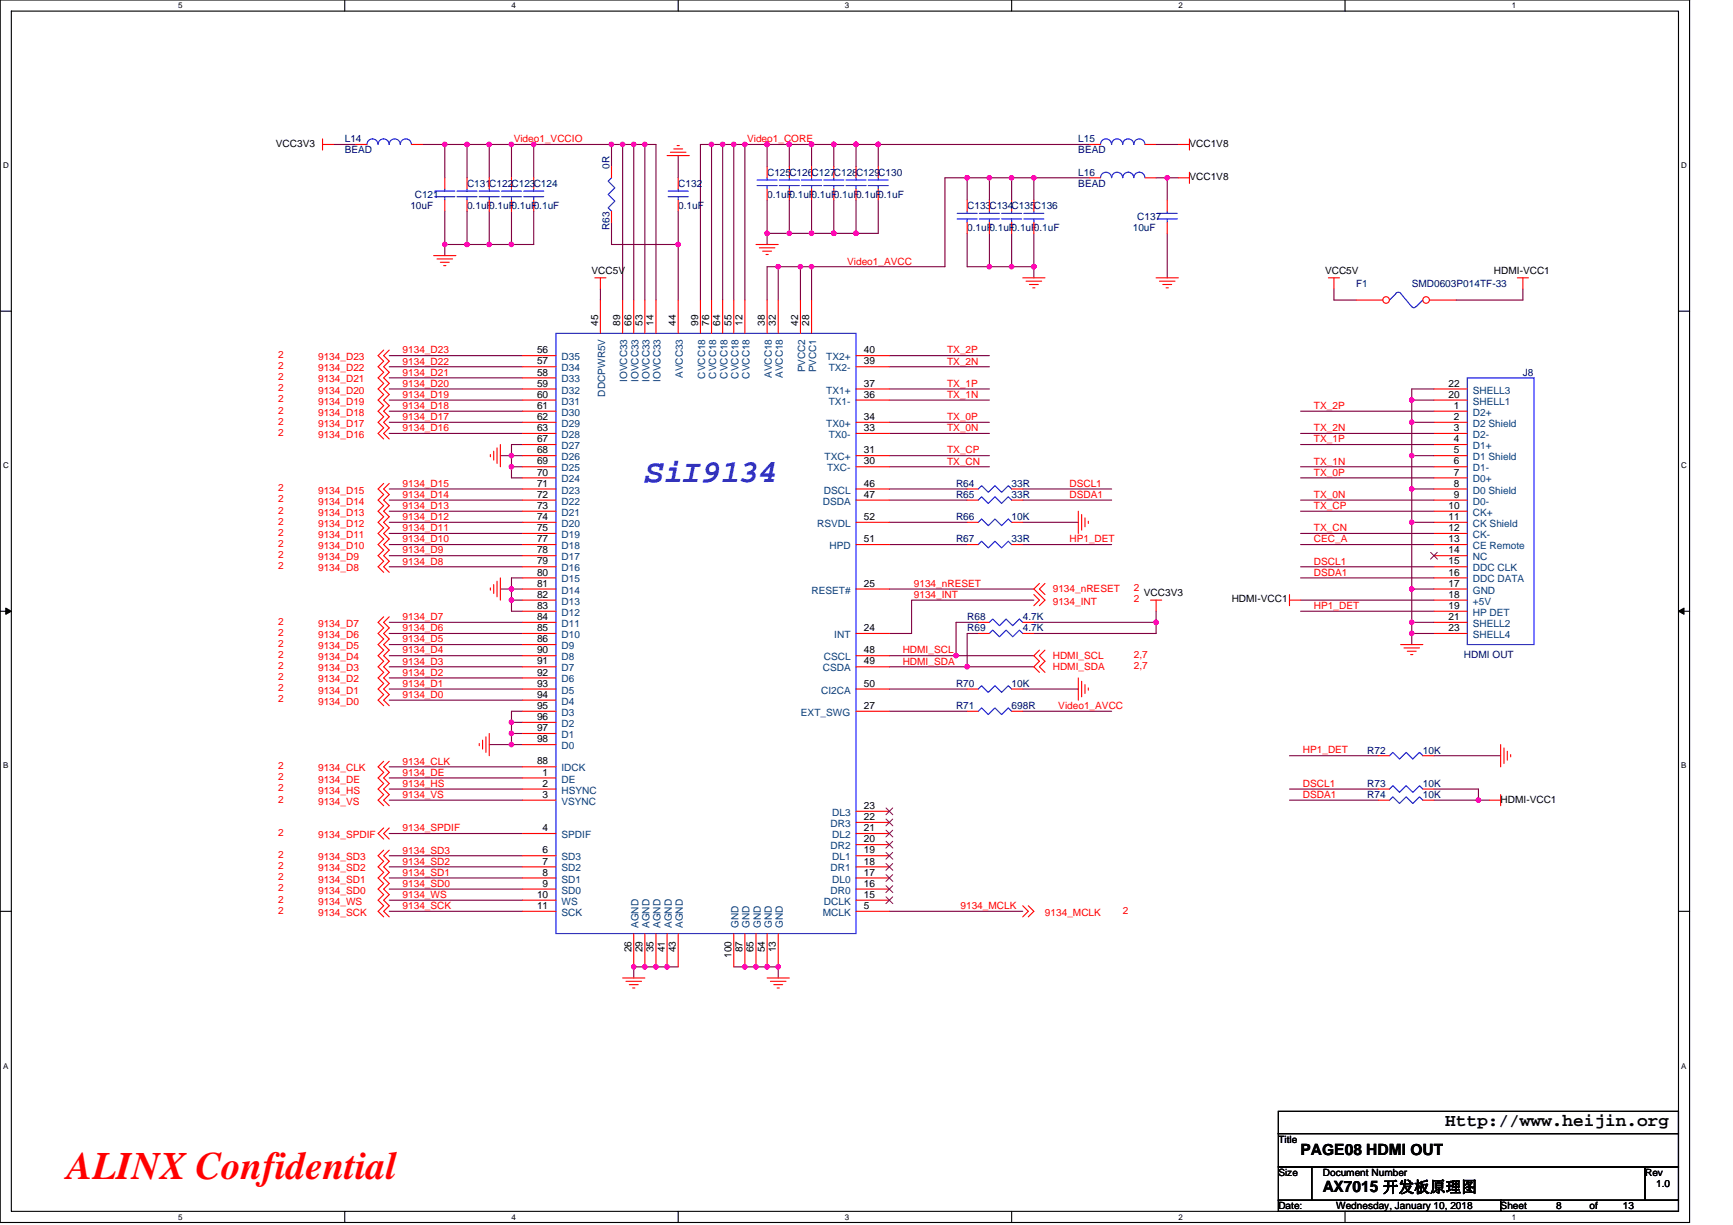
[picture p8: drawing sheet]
<svg xmlns="http://www.w3.org/2000/svg" width="297mm" height="210mm" viewBox="0 0 297 210" stroke-linecap="round" stroke-linejoin="round" font-family="sans-serif">
<path d="M0 0h289.6v209.5h-289.6zM1.9 1.9h285.8v205.7h-285.8z" fill="none" stroke="#000" stroke-width=".19"/>
<g fill="#fff">
<path d="M30.5 .2h.8v1.5h-.8z"/>
<path d="M30.5 207.8h.8v1.6h-.8z"/>
</g>
<path d="M59.1 0v1.9M59.1 207.6v1.9" fill="none" stroke="#000" stroke-width=".19"/>
<g fill="#fff">
<path d="M87.7 .2h.7v1.5h-.7z"/>
<path d="M87.7 207.8h.7v1.6h-.7z"/>
</g>
<path d="M116.2 0v1.9M116.2 207.6v1.9" fill="none" stroke="#000" stroke-width=".19"/>
<g fill="#fff">
<path d="M144.8 .2h.8v1.5h-.8z"/>
<path d="M144.8 207.8h.8v1.6h-.8z"/>
</g>
<path d="M173.4 0v1.9M173.4 207.6v1.9" fill="none" stroke="#000" stroke-width=".19"/>
<g fill="#fff">
<path d="M202 .2h.7v1.5h-.7z"/>
<path d="M202 207.8h.7v1.6h-.7z"/>
</g>
<path d="M230.5 0v1.9M230.5 207.6v1.9" fill="none" stroke="#000" stroke-width=".19"/>
<g fill="#fff">
<path d="M259.1 .2h.8v1.5h-.8z"/>
<path d="M259.1 207.8h.8v1.6h-.8z"/>
<path d="M.5 27.6h1v1.5h-1z"/>
<path d="M288.2 27.6h1v1.5h-1z"/>
<path d="M.5 79.1h1v1.5h-1z"/>
<path d="M288.2 79.1h1v1.5h-1z"/>
</g>
<path d="M0 53.3h1.9M287.7 53.3h1.9" fill="none" stroke="#000" stroke-width=".19"/>
<g fill="#fff">
<path d="M.5 130.5h.9v1.5h-.9z"/>
<path d="M288.2 130.5h.9v1.5h-.9z"/>
</g>
<path d="M0 104.8h1.9M287.7 104.8h1.9" fill="none" stroke="#000" stroke-width=".19"/>
<path d="M1 104.2l.9 .6-.9 .5zM287.7 104.8l.9-.6v1.1z" fill="#000" stroke="#000" stroke-width=".17"/>
<g fill="#fff">
<path d="M.5 181.9h.9v1.6h-.9z"/>
<path d="M288.2 181.9h.9v1.6h-.9z"/>
</g>
<path d="M0 156.2h1.9M287.7 156.2h1.9M219.1 190.5h68.6v3.8h-68.6zM219.1 194.3h68.6v5.7h-68.6zM219.1 200h5.7v5.7h-5.7zM219.1 205.7h38.1v1.9h-38.1zM224.8 200h57.2v5.7h-57.2zM257.2 205.7h30.5v1.9h-30.5zM282 200h5.7v5.7h-5.7z" fill="none" stroke="#000" stroke-width=".19"/>
<g fill="none" stroke="#800040" stroke-width=".19">
<path d="M57.2 24.8h3.8M72.4 24.8h3.8M76.2 36.2v5.7M76.2 24.8h3.8M76.2 24.8v5.7M80 24.8v5.7M80 36.2v5.7M80 24.8h3.9M83.9 24.8v5.7M83.9 36.2v5.7M83.9 24.8h3.8M87.7 24.8h3.8"/>
<path d="M87.7 24.8v5.7M87.7 36.2v5.7M91.5 24.8h13.3M91.5 36.2v5.7h-3.8M91.5 24.8v5.7M104.8 24.8h1.9M104.8 24.8v3.8M104.8 38.1v3.8h11.4M106.7 24.8h1.9M106.7 24.8v26.6M108.6 24.8h1.9M108.6 24.8v26.6"/>
<path d="M110.5 24.8v26.6M110.5 24.8h1.9v26.6M116.2 26.7v3.8M116.2 36.2v5.7M122 24.8h-1.9v26.6M122 24.8v26.6M122 24.8h1.9M123.9 24.8h1.9M123.9 24.8v26.6M125.8 24.8v26.6M125.8 24.8h1.9M127.7 24.8h3.8"/>
<path d="M127.7 24.8v26.6M131.5 24.8h3.8M131.5 24.8v3.8M131.5 34.3v5.7M135.3 24.8v3.8M135.3 34.3v5.7M135.3 24.8h3.8M139.1 24.8h3.8M139.1 24.8v3.8M139.1 34.3v5.7M142.9 24.8v3.8M142.9 34.3v5.7"/>
<path d="M142.9 24.8h3.8M146.7 24.8h3.8M146.7 24.8v3.8M146.7 34.3v5.7M150.5 24.8v3.8M150.5 34.3v5.7h-3.8M150.5 24.8h36.2M165.8 30.5v3.8M165.8 30.5h3.8M165.8 30.5h-3.8v15.2h-22.9M169.6 30.5h3.8v3.8M169.6 30.5v3.8"/>
<path d="M173.4 30.5h3.8M177.2 30.5h9.5M177.2 30.5v3.8M198.2 30.5h1.9M198.2 24.8h3.8M200.1 30.5v3.8M200.1 30.5h1.9M76.2 41.9h3.8M76.2 41.9v1.9M80 41.9h3.9M83.9 41.9h3.8M102.9 49.5v1.9"/>
<path d="M116.2 41.9v9.5M131.5 40h3.8M131.5 40v1.9M133.4 45.7h3.8M133.4 45.7h-1.9v5.7M133.4 45.7v5.7M135.3 40h3.8M137.2 45.7h1.9M137.2 45.7v5.7M139.1 40h3.8M139.1 45.7v5.7M142.9 40h3.8"/>
<path d="M165.8 40v5.7h3.8M169.6 40v5.7M173.4 45.7h3.8M173.4 40v5.7h-3.8M177.2 40v5.7M177.2 45.7v1.9M200.1 40v7.6M228.6 49.5v1.9h3.8M261 49.5v1.9h-11.4M66.7 64.8h22.9M66.7 66.7h22.9M66.7 72.4h22.9"/>
<path d="M66.7 74.3h22.9M66.7 70.5h22.9M66.7 68.6h22.9M66.7 61h22.9M66.7 62.9h22.9M85.8 78.1h1.9M87.7 78.1v1.9M87.7 78.1h1.9M89.6 76.2h-1.9v1.9M152.4 61h17.2M152.4 62.9h17.2M152.4 66.7h17.2"/>
<path d="M152.4 68.6h17.2M152.4 72.4h17.2M152.4 74.3h17.2M152.4 78.1h17.2M222.9 70.5h22.9M222.9 74.3h22.9M222.9 76.2h22.9M242 68.6h3.8M242 72.4h3.8M242 78.1h3.8M242 68.6v3.8M242 72.4v5.7"/>
<path d="M242 78.1v5.7M245.8 66.7h-3.8v1.9M66.7 87.6h22.9M66.7 89.5h22.9M66.7 95.2h22.9M66.7 97.2h22.9M66.7 93.3h22.9M66.7 91.4h22.9M66.7 83.8h22.9M66.7 85.7h22.9M87.7 80h1.9M87.7 80v1.9h1.9"/>
<path d="M89.6 99.1h-1.9v1.9M152.4 80h17.2M152.4 85.7h13.4M152.4 83.8h13.4M152.4 93.3h13.4M152.4 89.5h13.4M175.3 83.8h15.2M175.3 85.7h15.2M175.3 89.5h9.5M175.3 93.3h15.2M222.9 80h22.9M222.9 81.9h22.9"/>
<path d="M222.9 85.7h22.9M222.9 87.6h22.9M222.9 91.4h22.9M222.9 93.3h22.9M222.9 97.2h22.9M222.9 99.1h22.9M242 83.8h3.8M242 89.5h3.8M242 83.8v5.7M242 89.5v11.5M66.7 112.4h22.9M66.7 118.1h22.9"/>
<path d="M66.7 116.2h22.9M66.7 106.7h22.9M66.7 108.6h22.9M66.7 110.5h22.9M66.7 114.3h22.9M85.8 101h1.9M87.7 102.9v1.9h1.9M87.7 102.9h1.9M87.7 101h1.9M87.7 101v1.9M152.4 101h24.8M152.4 112.4h11.5"/>
<path d="M152.4 118.1h13.4M152.4 114.3h13.4M163.9 112.4h13.3M165.8 114.3h11.4M167.7 106.7h-3.8v5.7M167.7 108.6h-1.9v5.7M175.3 118.1h9.5M177.2 102.9h-21v5.7h-3.8M177.2 106.7h21M198.2 104.8v1.9M198.2 106.7v1.9h-21M222.9 102.9h22.9"/>
<path d="M222.9 104.8h22.9M242 108.6h3.8M242 101h3.8M242 106.7h3.8M242 108.6v1.9M242 101v5.7M242 106.7v1.9M66.7 120h22.9M66.7 131.4h22.9M66.7 135.3h22.9M66.7 137.2h22.9M66.7 133.3h22.9"/>
<path d="M83.9 127.6h3.8M87.7 125.7h1.9M87.7 123.8h1.9M87.7 123.8v1.9M87.7 125.7v1.9M87.7 127.6h1.9M89.6 121.9h-1.9v1.9M152.4 121.9h13.4M175.3 121.9h15.2M221 129.5h15.3M221 135.3h15.3M221 137.2h15.3"/>
<path d="M245.8 129.5h11.4M245.8 135.3h7.6v1.9M245.8 137.2h7.6M253.4 137.2h1.9M66.7 146.7h22.9M66.7 148.6h22.9M66.7 150.5h22.9M66.7 152.4h22.9M66.7 154.3h22.9M66.7 156.2h22.9M66.7 142.9h22.9M152.4 156.2h22.9"/>
<path d="M116.2 165.7h-7.6v1.9M125.8 165.7h7.6v1.9"/>
</g>
<g fill="#f0f" stroke="#f0f" stroke-width=".19">
<circle cx="177.2" cy="45.7" r=".38"/>
<circle cx="173.4" cy="45.7" r=".38"/>
<circle cx="87.7" cy="102.9" r=".38"/>
<circle cx="87.7" cy="41.9" r=".38"/>
<circle cx="91.5" cy="24.8" r=".38"/>
<circle cx="87.7" cy="24.8" r=".38"/>
<circle cx="133.4" cy="45.7" r=".38"/>
<circle cx="87.7" cy="80" r=".38"/>
<circle cx="108.6" cy="165.7" r=".38"/>
<circle cx="87.7" cy="123.8" r=".38"/>
<circle cx="139.1" cy="45.7" r=".38"/>
<circle cx="114.3" cy="165.7" r=".38"/>
<circle cx="87.7" cy="127.6" r=".38"/>
<circle cx="87.7" cy="125.7" r=".38"/>
<circle cx="87.7" cy="78.1" r=".38"/>
<circle cx="163.9" cy="112.4" r=".38"/>
<circle cx="165.8" cy="114.3" r=".38"/>
<circle cx="135.3" cy="24.8" r=".38"/>
<circle cx="131.5" cy="24.8" r=".38"/>
<circle cx="108.6" cy="24.8" r=".38"/>
<circle cx="110.5" cy="165.7" r=".38"/>
<circle cx="137.2" cy="45.7" r=".38"/>
<circle cx="135.3" cy="40" r=".38"/>
<circle cx="131.5" cy="40" r=".38"/>
<circle cx="127.7" cy="24.8" r=".38"/>
<circle cx="76.2" cy="24.8" r=".38"/>
<circle cx="80" cy="24.8" r=".38"/>
<circle cx="76.2" cy="41.9" r=".38"/>
<circle cx="112.4" cy="165.7" r=".38"/>
<circle cx="242" cy="108.6" r=".38"/>
<circle cx="242" cy="68.6" r=".38"/>
<circle cx="242" cy="72.4" r=".38"/>
<circle cx="242" cy="78.1" r=".38"/>
<circle cx="242" cy="83.8" r=".38"/>
<circle cx="242" cy="101" r=".38"/>
<circle cx="242" cy="106.7" r=".38"/>
<circle cx="242" cy="89.5" r=".38"/>
<circle cx="253.4" cy="137.1" r=".38"/>
<circle cx="80" cy="41.9" r=".38"/>
<circle cx="83.8" cy="24.8" r=".38"/>
<circle cx="83.8" cy="41.9" r=".38"/>
<circle cx="110.5" cy="24.8" r=".38"/>
<circle cx="106.7" cy="24.8" r=".38"/>
<circle cx="123.8" cy="24.8" r=".38"/>
<circle cx="125.8" cy="24.8" r=".38"/>
<circle cx="150.5" cy="24.8" r=".38"/>
<circle cx="146.7" cy="24.8" r=".38"/>
<circle cx="142.9" cy="24.8" r=".38"/>
<circle cx="139.1" cy="24.8" r=".38"/>
<circle cx="146.7" cy="40" r=".38"/>
<circle cx="142.9" cy="40" r=".38"/>
<circle cx="139.1" cy="40" r=".38"/>
<circle cx="169.6" cy="30.5" r=".38"/>
<circle cx="173.4" cy="30.5" r=".38"/>
<circle cx="133.4" cy="165.7" r=".38"/>
<circle cx="169.6" cy="45.7" r=".38"/>
<circle cx="131.5" cy="165.7" r=".38"/>
<circle cx="104.8" cy="24.8" r=".38"/>
<circle cx="177.2" cy="30.5" r=".38"/>
<circle cx="129.6" cy="165.7" r=".38"/>
<circle cx="127.7" cy="165.7" r=".38"/>
<circle cx="87.7" cy="101" r=".38"/>
<circle cx="116.2" cy="41.9" r=".38"/>
<circle cx="121.9" cy="24.8" r=".38"/>
<circle cx="200" cy="30.5" r=".38"/>
<circle cx="165.8" cy="30.5" r=".38"/>
<circle cx="198.1" cy="106.7" r=".38"/>
</g>
<g fill="none" stroke="#f00" stroke-width=".19">
<path d="M55.3 24.8h1.9M55.3 23.8v1.9M80 30.5v1.9M80 34.3v1.9M87.7 30.5v1.9M87.7 34.3v1.9M91.5 30.5v1.9M91.5 34.3v1.9M104.8 36.2v1.9M104.8 28.6v1.9M114.3 26.7h3.8M114.9 26.1h2.7"/>
<path d="M115.5 25.5h1.5M116.1 25h.3M116.2 30.5v1.9M116.2 34.3v1.9M135.3 28.6v1.9M135.3 32.4v1.9M139.1 28.6v1.9M139.1 32.4v1.9M142.9 28.6v1.9M142.9 32.4v1.9M146.7 28.6v1.9M146.7 32.4v1.9"/>
<path d="M150.5 28.6v1.9M150.5 32.4v1.9M165.8 34.3v1.9M165.8 38.1v1.9M173.4 34.3v1.9M173.4 38.1v1.9M186.7 30.5h1.9M186.7 24.8h1.9M196.3 30.5h1.9M196.3 24.8h1.9M202 24.8h1.9M202 30.5h1.9"/>
<path d="M203.9 23.8v1.9M203.9 29.5v1.9M74.3 43.8h3.8M74.9 44.4h2.7M75.5 45h1.5M76 45.5h.4M102 47.6h1.9M102.9 47.6v1.9M129.6 41.9h3.8M130.2 42.5h2.6M130.7 43.1h1.5M131.3 43.6h.4"/>
<path d="M175.3 47.6h3.8M175.9 48.2h2.6M176.4 48.8h1.6M177 49.3h.4M198.2 47.6h3.8M198.7 48.2h2.7M199.3 48.8h1.5M199.9 49.3h.4M227.7 47.6h1.9M228.6 47.6v1.9M260.1 47.6h1.9M261 47.6v1.9"/>
<path d="M65.8 60l-1 1 1 .9-1 1 1 .9-1 1 1 .9-1 1 1 .9-1 1 1 .9-1 1 1 .9-1 1 1 .9-1 1 1 .9M66.7 60l-.9 1 .9 .9-.9 1 .9 .9-.9 1 .9 .9-.9 1 .9 .9-.9 1 .9 .9-.9 1 .9 .9-.9 1 .9 .9-.9 1 .9 .9M84 77.9v.4M84.6 77.3v1.6M85.2 76.8v2.6M85.8 76.2v3.8M245.8 68.6h5.7M245.8 70.5h5.7M245.8 72.4h5.7M245.8 74.3h5.7M245.8 76.2h5.7M245.8 78.1h5.7"/>
<path d="M245.8 66.7h5.7M65.8 82.9l-1 .9 1 1-1 .9 1 1-1 .9 1 1-1 .9 1 1-1 .9 1 1-1 .9 1 1-1 .9 1 1-1 1 1 .9M66.7 82.9l-.9 .9 .9 1-.9 .9 .9 1-.9 .9 .9 1-.9 .9 .9 1-.9 .9 .9 1-.9 .9 .9 1-.9 .9 .9 1-.9 1 .9 .9M85.2 99.6v2.7M85.8 99.1v3.8M165.8 85.7h1.9M165.8 93.3h1.9M173.4 85.7h1.9M173.4 93.3h1.9M184.8 87.6v3.8M185.4 88.2v2.7M186 88.8v1.5"/>
<path d="M186.5 89.3v.4M245.8 80h5.7M245.8 81.9h5.7M245.8 83.8h5.7M245.8 85.7h5.7M245.8 87.6h5.7M245.8 89.5h5.7M245.8 91.4h5.7M245.8 93.3h5.7M245.8 95.2h5.7M245.8 97.2h5.7M245.8 99.1h5.7"/>
<path d="M65.8 105.7l-1 1 1 .9-1 1 1 .9-1 1 1 .9-1 1 1 .9-1 1 1 1-1 .9 1 1-1 .9 1 1-1 .9 1 1M66.7 105.7l-.9 1 .9 .9-.9 1 .9 .9-.9 1 .9 .9-.9 1 .9 .9-.9 1 .9 1-.9 .9 .9 1-.9 .9 .9 1-.9 .9 .9 1M84 100.8v.4M84.6 100.2v1.5M167.7 106.7h1.9M175.3 106.7h1.9M177.2 101.9l1 1-1 .9M178.2 111.4l-1 1 1 .9-1 1 1 1M178.2 100l-1 1 1.9 1.9-.9 .9M179.1 111.4l-.9 1 .9 .9-.9 1 .9 1M179.1 100l-.9 1 .9 .9M184.8 116.2v3.8"/>
<path d="M185.4 116.8v2.6M186 117.3v1.6M186.5 117.9v.4M197.2 102.9h1.9M198.2 102.9v1.9M221 102.9h1.9M221 101.9v1.9M240.1 110.5h3.8M240.6 111.1h2.7M241.2 111.6h1.5M241.8 112.2h.4M245.8 106.7h5.7"/>
<path d="M245.8 101h5.7M245.8 102.9h5.7M245.8 104.8h5.7M245.8 108.6h5.7M65.8 130.5l-1 .9 1 1-1 .9 1 1-1 1 1 .9-1 1 1 .9M66.7 130.5l-.9 .9 .9 1-.9 .9 .9 1-.9 1 .9 .9-.9 1 .9 .9M82.1 127.4v.4M82.7 126.9v1.5M83.3 126.3v2.7M83.9 125.7v3.8M236.3 135.3h1.9M236.3 137.2h1.9"/>
<path d="M243.9 135.3h1.9M243.9 137.2h1.9M255.3 137.2h1.9M257.2 127.6v3.8M257.2 136.2v1.9M257.8 128.2v2.7M258.4 128.8v1.5M258.9 129.3v.4M65.8 141.9l-1 1 1 .9M65.8 145.7l-1 1 1 .9-1 1 1 .9-1 1 1 .9-1 1 1 1-1 .9 1 1-1 .9 1 1M66.7 141.9l-.9 1 .9 .9M66.7 145.7l-.9 1 .9 .9-.9 1 .9 .9-.9 1 .9 .9-.9 1 .9 1-.9 .9 .9 1-.9 .9 .9 1"/>
<path d="M175.3 155.3l1 .9-1 1M176.3 155.3l.9 .9-.9 1M106.7 167.6h3.8M107.3 168.2h2.7M107.9 168.8h1.5M108.4 169.4h.4M131.5 167.6h3.8M132.1 168.2h2.6M132.6 168.8h1.6M133.2 169.4h.4"/>
</g>
<g fill="none" stroke="#00f" stroke-width=".19">
<path d="M78.3 33.7h3.5M78.3 32.8h3.5M80 32.4v.4M80 33.7v.6M86 33.7h3.4M86 32.8h3.4M87.7 32.4v.4M87.7 33.7v.6M89.8 33.7h3.4M89.8 32.8h3.4M91.5 32.4v.4M91.5 33.7v.6"/>
<path d="M104.8 30.5l-.6 .6 1.2 1.1-1.2 1.1 1.2 1.2-1.2 1.1 .6 .6M114.5 33.7h3.5M114.5 32.8h3.5M116.2 32.4v.4M116.2 33.7v.6M133.6 31.8h3.4M133.6 30.9h3.4M135.3 30.5v.4M135.3 31.8v.6M137.4 31.8h3.4M137.4 30.9h3.4M139.1 30.5v.4"/>
<path d="M139.1 31.8v.6M141.2 31.8h3.4M141.2 30.9h3.4M142.9 30.5v.4M142.9 31.8v.6M145 31.8h3.4M145 30.9h3.4M146.7 30.5v.4M146.7 31.8v.6M148.8 31.8h3.4M148.8 30.9h3.4M150.5 30.5v.4"/>
<path d="M150.5 31.8v.6M164.1 37.5h3.4M164.1 36.6h3.4M165.8 36.2v.4M165.8 37.5v.6M171.7 37.5h3.4M171.7 36.6h3.4M173.4 36.2v.4M173.4 37.5v.6M190.5 30.5a.94 .94 0 0 0-.9-1 .94 .94 0 0 0-1 1M190.5 24.7a.94 .94 0 0 0-.9-.9 .94 .94 0 0 0-1 .9M194.3 30.5a.95 .95 0 0 0-.9-1 .95 .95 0 0 0-1 1 .94 .94 0 0 0-.9-1 .94 .94 0 0 0-1 1"/>
<path d="M194.3 24.7a.95 .95 0 0 0-.9-.9 .95 .95 0 0 0-1 .9 .94 .94 0 0 0-.9-.9 .94 .94 0 0 0-1 .9M196.2 30.5a.94 .94 0 0 0-.9-1 .94 .94 0 0 0-1 1M196.2 24.7a.94 .94 0 0 0-.9-.9 .94 .94 0 0 0-1 .9M239.3 50.3l-1.1 1.1M240.1 50.2l-.4-.1-.4 .1M240.1 50.3l1.9 2.3M242 52.5a.38 .38 0 0 0 .3 .2 .38 .38 0 0 0 .4-.2M243.9 51.4l-1.2 1.2M251.5 64.8h11.4v45.7h-11.4zM167.7 85.7l.6-.5 1.1 1.1 1.1-1.1 1.2 1.1 1.1-1.1 .6 .5M167.7 93.3l.6-.5 1.1 1.1 1.1-1.1 1.2 1.1 1.1-1.1 .6 .5M169.6 106.7l.6-.6 1.1 1.2 1.1-1.2 1.2 1.2 1.1-1.2 .6 .6"/>
<path d="M238.2 135.3l.5-.6 1.2 1.1 1.1-1.1 1.2 1.1 1.1-1.1 .6 .6M238.2 137.2l.5-.6 1.2 1.1 1.1-1.1 1.2 1.1 1.1-1.1 .6 .6"/>
</g>
<path d="M245.2 94.7l1.2 1.1M246.4 94.7l-1.2 1.1" fill="none" stroke="#804000" stroke-width=".17"/>
<circle cx="237.6" cy="51.4" r=".57" fill="#fff" stroke="#f00" stroke-width=".19"/>
<path d="M232.4 51.4h4.6" fill="none" stroke="#f00" stroke-width=".19"/>
<circle cx="244.4" cy="51.4" r=".57" fill="#fff" stroke="#f00" stroke-width=".19"/>
<g fill="none" stroke="#f00" stroke-width=".19">
<path d="M61 24.8h1.9M70.5 24.8h1.9M76.2 30.5v1.9M76.2 34.3v1.9M83.9 30.5v1.9M83.9 34.3v1.9M131.5 28.6v1.9M131.5 32.4v1.9M169.6 34.3v1.9M169.6 38.1v1.9M177.2 34.3v1.9M177.2 38.1v1.9"/>
<path d="M200.1 34.3v1.9M200.1 38.1v1.9M102.9 51.4v5.7M106.7 51.4v5.7M108.6 51.4v5.7M110.5 51.4v5.7M112.4 51.4v5.7M116.2 51.4v5.7M120.1 51.4v5.7M122 51.4v5.7M123.9 51.4v5.7M125.8 51.4v5.7"/>
<path d="M127.7 51.4v5.7M131.5 51.4v5.7M133.4 51.4v5.7M137.2 51.4v5.7M139.1 51.4v5.7M245 51.4h4.6M89.6 61h5.7M89.6 62.9h5.7M89.6 64.8h5.7M89.6 66.7h5.7M89.6 68.6h5.7M89.6 70.5h5.7"/>
<path d="M89.6 72.4h5.7M89.6 74.3h5.7M89.6 76.2h5.7M89.6 78.1h5.7M146.7 61h5.7M146.7 62.9h5.7M146.7 66.7h5.7M146.7 68.6h5.7M146.7 72.4h5.7M146.7 74.3h5.7M146.7 78.1h5.7M89.6 80h5.7"/>
<path d="M89.6 81.9h5.7M89.6 83.8h5.7M89.6 85.7h5.7M89.6 87.6h5.7M89.6 89.5h5.7M89.6 91.4h5.7M89.6 93.3h5.7M89.6 95.2h5.7M89.6 97.2h5.7M89.6 99.1h5.7M146.7 85.7h5.7M146.7 83.8h5.7"/>
<path d="M146.7 80h5.7M146.7 93.3h5.7M146.7 89.5h5.7M165.8 83.8h1.9M165.8 89.5h1.9M173.4 83.8h1.9M173.4 89.5h1.9M89.6 101h5.7M89.6 102.9h5.7M89.6 104.8h5.7M89.6 106.7h5.7M89.6 108.6h5.7"/>
<path d="M89.6 110.5h5.7M89.6 112.4h5.7M89.6 114.3h5.7M89.6 116.2h5.7M89.6 118.1h5.7M146.7 101h5.7M146.7 108.6h5.7M146.7 118.1h5.7M146.7 114.3h5.7M146.7 112.4h5.7M165.8 118.1h1.9M167.7 108.6h1.9"/>
<path d="M173.4 118.1h1.9M175.3 108.6h1.9M89.6 137.2h5.7M89.6 135.3h5.7M89.6 133.3h5.7M89.6 131.4h5.7M89.6 120h5.7M89.6 121.9h5.7M89.6 123.8h5.7M89.6 125.7h5.7M89.6 127.6h5.7M146.7 139.1h5.7"/>
<path d="M146.7 121.9h5.7M165.8 121.9h1.9M173.4 121.9h1.9M236.3 129.5h1.9M243.9 129.5h1.9M89.6 156.2h5.7M89.6 154.3h5.7M89.6 152.4h5.7M89.6 150.5h5.7M89.6 148.6h5.7M89.6 146.7h5.7M89.6 142.9h5.7"/>
<path d="M146.7 141h5.7M146.7 142.9h5.7M146.7 144.8h5.7M146.7 146.7h5.7M146.7 148.6h5.7M146.7 150.5h5.7M146.7 152.4h5.7M146.7 154.3h5.7M146.7 156.2h5.7M108.6 160v5.7M110.5 160v5.7M112.4 160v5.7"/>
<path d="M114.3 160v5.7M116.2 160v5.7M125.8 160v5.7M127.7 160v5.7M129.6 160v5.7M131.5 160v5.7M133.4 160v5.7"/>
</g>
<g fill="none" stroke="#00f" stroke-width=".19">
<path d="M66.7 24.7a.95 .95 0 0 0-1-.9 .95 .95 0 0 0-.9 .9 .94 .94 0 0 0-1-.9 .94 .94 0 0 0-.9 .9M70.5 24.7a.95 .95 0 0 0-.9-.9 .95 .95 0 0 0-1 .9 .94 .94 0 0 0-.9-.9 .94 .94 0 0 0-1 .9M74.5 33.7h3.5M74.5 32.8h3.5M76.2 32.4v.4M76.2 33.7v.6M82.1 33.7h3.5M82.1 32.8h3.5M83.9 32.4v.4M83.9 33.7v.6M129.8 31.8h3.4M129.8 30.9h3.4"/>
<path d="M131.5 30.5v.4M131.5 31.8v.6M167.9 37.5h3.4M167.9 36.6h3.4M169.6 36.2v.4M169.6 37.5v.6M175.5 37.5h3.4M175.5 36.6h3.4M177.2 36.2v.4M177.2 37.5v.6M198.3 37.5h3.5M198.3 36.6h3.5"/>
<path d="M200.1 36.2v.4M200.1 37.5v.6M95.3 57.1h51.4v102.9h-51.4zM167.7 83.8l.6-.6 1.1 1.2 1.1-1.2 1.2 1.2 1.1-1.2 .6 .6M167.7 89.5l.6-.5 1.1 1.1 1.1-1.1 1.2 1.1 1.1-1.1 .6 .5M167.7 118.1l.6-.6 1.1 1.2 1.1-1.2 1.2 1.2 1.1-1.2 .6 .6M169.6 108.6l.6-.6 1.1 1.2 1.1-1.2 1.2 1.2 1.1-1.2 .6 .6M167.7 121.9l.6-.6 1.1 1.2 1.1-1.2 1.2 1.2 1.1-1.2 .6 .6M238.2 129.5l.5-.5 1.2 1.1 1.1-1.1 1.2 1.1 1.1-1.1 .6 .5"/>
</g>
<g fill="none" stroke="#804000" stroke-width=".17">
<path d="M151.9 138.5l1.1 1.2M153 138.5l-1.2 1.2M151.9 140.4l1.1 1.2M151.9 142.3l1.1 1.2M151.9 144.2l1.1 1.2M151.9 146.1l1.1 1.2M151.9 148l1.1 1.2M151.9 149.9l1.1 1.2M151.9 151.8l1.1 1.2M151.9 153.7l1.1 1.2M153 140.4l-1.2 1.2M153 142.3l-1.2 1.2"/>
<path d="M153 144.2l-1.2 1.2M153 146.1l-1.2 1.2M153 148l-1.2 1.2M153 149.9l-1.2 1.2M153 151.8l-1.2 1.2M153 153.7l-1.2 1.2"/>
</g>
<g fill="#f0f" stroke="#f0f" stroke-width=".19">
<circle cx="177.2" cy="45.7" r=".38"/>
<circle cx="173.4" cy="45.7" r=".38"/>
<circle cx="87.7" cy="102.9" r=".38"/>
<circle cx="87.7" cy="41.9" r=".38"/>
<circle cx="91.5" cy="24.8" r=".38"/>
<circle cx="87.7" cy="24.8" r=".38"/>
<circle cx="133.4" cy="45.7" r=".38"/>
<circle cx="87.7" cy="80" r=".38"/>
<circle cx="108.6" cy="165.7" r=".38"/>
<circle cx="87.7" cy="123.8" r=".38"/>
<circle cx="139.1" cy="45.7" r=".38"/>
<circle cx="114.3" cy="165.7" r=".38"/>
<circle cx="87.7" cy="127.6" r=".38"/>
<circle cx="87.7" cy="125.7" r=".38"/>
<circle cx="87.7" cy="78.1" r=".38"/>
<circle cx="163.9" cy="112.4" r=".38"/>
<circle cx="165.8" cy="114.3" r=".38"/>
<circle cx="135.3" cy="24.8" r=".38"/>
<circle cx="131.5" cy="24.8" r=".38"/>
<circle cx="108.6" cy="24.8" r=".38"/>
<circle cx="110.5" cy="165.7" r=".38"/>
<circle cx="137.2" cy="45.7" r=".38"/>
<circle cx="135.3" cy="40" r=".38"/>
<circle cx="131.5" cy="40" r=".38"/>
<circle cx="127.7" cy="24.8" r=".38"/>
<circle cx="76.2" cy="24.8" r=".38"/>
<circle cx="80" cy="24.8" r=".38"/>
<circle cx="76.2" cy="41.9" r=".38"/>
<circle cx="112.4" cy="165.7" r=".38"/>
<circle cx="242" cy="108.6" r=".38"/>
<circle cx="242" cy="68.6" r=".38"/>
<circle cx="242" cy="72.4" r=".38"/>
<circle cx="242" cy="78.1" r=".38"/>
<circle cx="242" cy="83.8" r=".38"/>
<circle cx="242" cy="101" r=".38"/>
<circle cx="242" cy="106.7" r=".38"/>
<circle cx="242" cy="89.5" r=".38"/>
<circle cx="253.4" cy="137.1" r=".38"/>
<circle cx="80" cy="41.9" r=".38"/>
<circle cx="83.8" cy="24.8" r=".38"/>
<circle cx="83.8" cy="41.9" r=".38"/>
<circle cx="110.5" cy="24.8" r=".38"/>
<circle cx="106.7" cy="24.8" r=".38"/>
<circle cx="123.8" cy="24.8" r=".38"/>
<circle cx="125.8" cy="24.8" r=".38"/>
<circle cx="150.5" cy="24.8" r=".38"/>
<circle cx="146.7" cy="24.8" r=".38"/>
<circle cx="142.9" cy="24.8" r=".38"/>
<circle cx="139.1" cy="24.8" r=".38"/>
<circle cx="146.7" cy="40" r=".38"/>
<circle cx="142.9" cy="40" r=".38"/>
<circle cx="139.1" cy="40" r=".38"/>
<circle cx="169.6" cy="30.5" r=".38"/>
<circle cx="173.4" cy="30.5" r=".38"/>
<circle cx="133.4" cy="165.7" r=".38"/>
<circle cx="169.6" cy="45.7" r=".38"/>
<circle cx="131.5" cy="165.7" r=".38"/>
<circle cx="104.8" cy="24.8" r=".38"/>
<circle cx="177.2" cy="30.5" r=".38"/>
<circle cx="129.6" cy="165.7" r=".38"/>
<circle cx="127.7" cy="165.7" r=".38"/>
<circle cx="87.7" cy="101" r=".38"/>
<circle cx="116.2" cy="41.9" r=".38"/>
<circle cx="121.9" cy="24.8" r=".38"/>
<circle cx="200" cy="30.5" r=".38"/>
<circle cx="165.8" cy="30.5" r=".38"/>
<circle cx="198.1" cy="106.7" r=".38"/>
</g>
<text font-size="6.7" fill="#f00" x="11.5" y="202.2">ALINX Confidential</text>
<text font-size="5.5" fill="#00f" x="110.5" y="82.7">SiI9134</text>
<text font-size="3" x="247.7" y="193.1">Http://www.heijin.org</text>
<g font-size="2.7">
<text x="222.9" y="197.9">PAGE08 HDMI OUT</text>
<text x="226.7" y="204.4">AX7015 开发板原理图</text>
</g>
<g font-size="1.7">
<text x="47.3" y="25.2">VCC3V3</text>
<text x="203.9" y="25.2">VCC1V8</text>
<text x="203.9" y="30.9">VCC1V8</text>
<text x="101.4" y="46.9">VCC5V</text>
<text x="227.1" y="46.9">VCC5V</text>
<text x="256.1" y="46.9">HDMI-VCC1</text>
<text x="102.5" y="55.8" transform="rotate(-90 102.5 55.8)">45</text>
<text x="106.3" y="55.8" transform="rotate(-90 106.3 55.8)">89</text>
<text x="108.2" y="55.8" transform="rotate(-90 108.2 55.8)">66</text>
<text x="110.1" y="55.8" transform="rotate(-90 110.1 55.8)">53</text>
<text x="112" y="55.8" transform="rotate(-90 112 55.8)">14</text>
<text x="115.8" y="55.8" transform="rotate(-90 115.8 55.8)">44</text>
<text x="119.7" y="55.8" transform="rotate(-90 119.7 55.8)">99</text>
<text x="121.6" y="55.8" transform="rotate(-90 121.6 55.8)">76</text>
<text x="123.5" y="55.8" transform="rotate(-90 123.5 55.8)">64</text>
<text x="125.4" y="55.8" transform="rotate(-90 125.4 55.8)">55</text>
<text x="127.3" y="55.8" transform="rotate(-90 127.3 55.8)">12</text>
<text x="131.1" y="55.8" transform="rotate(-90 131.1 55.8)">38</text>
<text x="133" y="55.8" transform="rotate(-90 133 55.8)">32</text>
<text x="136.8" y="55.8" transform="rotate(-90 136.8 55.8)">42</text>
<text x="138.7" y="55.8" transform="rotate(-90 138.7 55.8)">28</text>
<text x="92.1" y="60.6">56</text>
<text x="92.1" y="62.5">57</text>
<text x="92.1" y="64.4">58</text>
<text x="148.1" y="60.6">40</text>
<text x="148.1" y="62.5">39</text>
<text x="92.1" y="66.3">59</text>
<text x="92.1" y="68.2">60</text>
<text x="92.1" y="70.1">61</text>
<text x="92.1" y="72">62</text>
<text x="148.1" y="66.3">37</text>
<text x="148.1" y="72">34</text>
<text x="148.1" y="68.2">36</text>
<text x="248.3" y="68.2">20</text>
<text x="248.3" y="66.3">22</text>
<text x="249.2" y="70.1">1</text>
<text x="249.2" y="72">2</text>
<text x="92.1" y="73.9">63</text>
<text x="92.1" y="75.8">67</text>
<text x="92.1" y="77.7">68</text>
<text x="148.1" y="77.7">31</text>
<text x="148.1" y="73.9">33</text>
<text x="249.2" y="73.9">3</text>
<text x="249.2" y="75.8">4</text>
<text x="249.2" y="77.7">5</text>
<text x="92.1" y="79.6">69</text>
<text x="92.1" y="81.5">70</text>
<text x="92.1" y="83.4">71</text>
<text x="148.1" y="83.4">46</text>
<text x="148.1" y="79.6">30</text>
<text x="249.2" y="79.6">6</text>
<text x="249.2" y="81.5">7</text>
<text x="249.2" y="83.4">8</text>
<text x="92.1" y="85.3">72</text>
<text x="92.1" y="87.2">73</text>
<text x="92.1" y="89.1">74</text>
<text x="148.1" y="89.1">52</text>
<text x="148.1" y="85.3">47</text>
<text x="248.3" y="87.2">10</text>
<text x="248.3" y="89.1">11</text>
<text x="249.2" y="85.3">9</text>
<text x="92.1" y="91">75</text>
<text x="92.1" y="92.9">77</text>
<text x="92.1" y="94.8">78</text>
<text x="148.1" y="92.9">51</text>
<text x="248.3" y="91">12</text>
<text x="248.3" y="92.9">13</text>
<text x="248.3" y="94.8">14</text>
<text x="92.1" y="96.8">79</text>
<text x="92.1" y="98.7">80</text>
<text x="92.1" y="100.6">81</text>
<text x="148.1" y="100.6">25</text>
<text x="248.3" y="96.8">15</text>
<text x="248.3" y="98.7">16</text>
<text x="248.3" y="100.6">17</text>
<text x="92.1" y="102.5">82</text>
<text x="92.1" y="104.4">83</text>
<text x="92.1" y="106.3">84</text>
<text x="196.1" y="102.1">VCC3V3</text>
<text x="211.1" y="103.3">HDMI-VCC1</text>
<text x="248.3" y="106.3">21</text>
<text x="248.3" y="102.5">18</text>
<text x="248.3" y="104.4">19</text>
<text x="92.1" y="108.2">85</text>
<text x="92.1" y="110.1">86</text>
<text x="92.1" y="112">90</text>
<text x="92.1" y="113.9">91</text>
<text x="148.1" y="108.2">24</text>
<text x="148.1" y="112">48</text>
<text x="148.1" y="113.9">49</text>
<text x="248.3" y="108.2">23</text>
<text x="92.1" y="115.8">92</text>
<text x="92.1" y="117.7">93</text>
<text x="92.1" y="119.6">94</text>
<text x="148.1" y="117.7">50</text>
<text x="92.1" y="121.5">95</text>
<text x="92.1" y="123.4">96</text>
<text x="92.1" y="125.3">97</text>
<text x="148.1" y="121.5">27</text>
<text x="92.1" y="131">88</text>
<text x="92.1" y="127.2">98</text>
<text x="93" y="136.8">3</text>
<text x="93" y="134.9">2</text>
<text x="93" y="132.9">1</text>
<text x="257.2" y="137.6">HDMI-VCC1</text>
<text x="93" y="142.5">4</text>
<text x="148.1" y="140.6">22</text>
<text x="148.1" y="138.7">23</text>
<text x="148.1" y="142.5">21</text>
<text x="93" y="148.2">7</text>
<text x="93" y="146.3">6</text>
<text x="148.1" y="144.4">20</text>
<text x="148.1" y="148.2">18</text>
<text x="148.1" y="146.3">19</text>
<text x="92.1" y="155.8">11</text>
<text x="92.1" y="153.9">10</text>
<text x="93" y="152">9</text>
<text x="93" y="150.1">8</text>
<text x="148.1" y="153.9">15</text>
<text x="148.1" y="152">16</text>
<text x="148.1" y="150.1">17</text>
<text x="148.1" y="155.8">5</text>
<text x="108.2" y="163.3" transform="rotate(-90 108.2 163.3)">26</text>
<text x="110.1" y="163.3" transform="rotate(-90 110.1 163.3)">29</text>
<text x="112" y="163.3" transform="rotate(-90 112 163.3)">35</text>
<text x="113.9" y="163.3" transform="rotate(-90 113.9 163.3)">41</text>
<text x="115.8" y="163.3" transform="rotate(-90 115.8 163.3)">43</text>
<text x="125.4" y="164.2" transform="rotate(-90 125.4 164.2)">100</text>
<text x="127.3" y="163.3" transform="rotate(-90 127.3 163.3)">87</text>
<text x="129.2" y="163.3" transform="rotate(-90 129.2 163.3)">65</text>
<text x="131.1" y="163.3" transform="rotate(-90 131.1 163.3)">54</text>
<text x="133" y="163.3" transform="rotate(-90 133 163.3)">13</text>
<text x="219.1" y="195.9">Title</text>
<text x="219.1" y="201.6">Size</text>
<text x="226.7" y="201.6">Document Number</text>
<text x="282" y="201.6">Rev</text>
<text x="283.9" y="203.5">1.0</text>
<text x="219.1" y="207.3">Date:</text>
<text x="229" y="207.3">Wednesday, January 10, 2018</text>
<text x="257.2" y="207.3">Sheet</text>
<text x="266.7" y="207.3">8</text>
<text x="272.5" y="207.3">of</text>
<text x="278.2" y="207.3">13</text>
</g>
<g font-size="1.7" fill="#000080">
<text x="59.1" y="24.4">L14</text>
<text x="59.1" y="26.3">BEAD</text>
<text x="104.5" y="29" transform="rotate(-90 104.5 29)">0R</text>
<text x="184.8" y="24.4">L15</text>
<text x="184.8" y="26.3">BEAD</text>
<text x="70.3" y="35.8">10uF</text>
<text x="71.1" y="33.9">C121</text>
<text x="80" y="32">C131C122C123C124</text>
<text x="80" y="35.8">0.1uF0.1uF0.1uF0.1uF</text>
<text x="116.2" y="32">C132</text>
<text x="116.2" y="35.8">0.1uF</text>
<text x="131.5" y="30.1">C125C126C127C128C129C130</text>
<text x="131.5" y="33.9">0.1uF0.1uF0.1uF0.1uF0.1uF0.1uF</text>
<text x="165.8" y="35.8">C133C134C135C136</text>
<text x="184.8" y="30.1">L16</text>
<text x="184.8" y="32">BEAD</text>
<text x="104.5" y="39.4" transform="rotate(-90 104.5 39.4)">R63</text>
<text x="165.8" y="39.6">0.1uF0.1uF0.1uF0.1uF</text>
<text x="194.2" y="39.6">10uF</text>
<text x="194.9" y="37.7">C137</text>
<text x="232.4" y="49.2">F1</text>
<text x="242" y="49.2">SMD0603P014TF-33</text>
<text x="261" y="64.4">J8</text>
<text x="163.9" y="83.5">R64</text>
<text x="173.4" y="83.5">33R</text>
<text x="163.9" y="85.4">R65</text>
<text x="163.9" y="89.2">R66</text>
<text x="173.4" y="85.4">33R</text>
<text x="173.4" y="89.2">10K</text>
<text x="163.9" y="93">R67</text>
<text x="173.4" y="93">33R</text>
<text x="165.8" y="106.3">R68</text>
<text x="175.3" y="106.3">4.7K</text>
<text x="165.8" y="108.2">R69</text>
<text x="175.3" y="108.2">4.7K</text>
<text x="250.9" y="112.8">HDMI OUT</text>
<text x="163.9" y="117.8">R70</text>
<text x="173.4" y="117.8">10K</text>
<text x="163.9" y="121.6">R71</text>
<text x="173.4" y="121.6">698R</text>
<text x="234.4" y="129.2">R72</text>
<text x="243.9" y="129.2">10K</text>
<text x="234.4" y="134.9">R73</text>
<text x="234.4" y="136.8">R74</text>
<text x="243.9" y="134.9">10K</text>
<text x="243.9" y="136.8">10K</text>
</g>
<g font-size="1.7" fill="#f00">
<text x="88" y="24.4">Video1_VCCIO</text>
<text x="128.1" y="24.4">Video1_CORE</text>
<text x="145.2" y="45.3">Video1_AVCC</text>
<text x="47.7" y="61.4">2</text>
<text x="47.7" y="63.3">2</text>
<text x="47.7" y="65.2">2</text>
<text x="54.5" y="61.7">9134_D23</text>
<text x="54.5" y="63.6">9134_D22</text>
<text x="54.5" y="65.6">9134_D21</text>
<text x="69" y="64.4">9134_D21</text>
<text x="69" y="60.6">9134_D23</text>
<text x="69" y="62.5">9134_D22</text>
<text x="162.3" y="60.6">TX_2P</text>
<text x="162.3" y="62.5">TX_2N</text>
<text x="47.7" y="67.1">2</text>
<text x="47.7" y="69">2</text>
<text x="47.7" y="70.9">2</text>
<text x="54.5" y="67.5">9134_D20</text>
<text x="54.5" y="69.4">9134_D19</text>
<text x="54.5" y="71.3">9134_D18</text>
<text x="69" y="66.3">9134_D20</text>
<text x="69" y="70.1">9134_D18</text>
<text x="69" y="68.2">9134_D19</text>
<text x="162.3" y="66.3">TX_1P</text>
<text x="162.3" y="68.2">TX_1N</text>
<text x="225.2" y="70.1">TX_2P</text>
<text x="47.7" y="72.8">2</text>
<text x="47.7" y="74.7">2</text>
<text x="54.5" y="73.2">9134_D17</text>
<text x="54.5" y="75.1">9134_D16</text>
<text x="69" y="72">9134_D17</text>
<text x="69" y="73.9">9134_D16</text>
<text x="162.3" y="72">TX_0P</text>
<text x="162.3" y="73.9">TX_0N</text>
<text x="162.3" y="77.7">TX_CP</text>
<text x="225.2" y="73.9">TX_2N</text>
<text x="225.2" y="75.8">TX_1P</text>
<text x="69" y="83.4">9134_D15</text>
<text x="162.3" y="79.6">TX_CN</text>
<text x="183.3" y="83.4">DSCL1</text>
<text x="225.2" y="79.6">TX_1N</text>
<text x="225.2" y="81.5">TX_0P</text>
<text x="47.7" y="86.1">2</text>
<text x="47.7" y="88">2</text>
<text x="47.7" y="89.9">2</text>
<text x="47.7" y="84.2">2</text>
<text x="54.5" y="86.5">9134_D14</text>
<text x="54.5" y="88.4">9134_D13</text>
<text x="54.5" y="84.6">9134_D15</text>
<text x="69" y="87.2">9134_D13</text>
<text x="69" y="89.2">9134_D12</text>
<text x="69" y="85.3">9134_D14</text>
<text x="183.3" y="85.3">DSDA1</text>
<text x="225.2" y="85.3">TX_0N</text>
<text x="225.2" y="87.2">TX_CP</text>
<text x="47.7" y="91.8">2</text>
<text x="47.7" y="93.7">2</text>
<text x="47.7" y="95.7">2</text>
<text x="54.5" y="90.3">9134_D12</text>
<text x="54.5" y="92.2">9134_D11</text>
<text x="54.5" y="94.1">9134_D10</text>
<text x="69" y="94.9">9134_D9</text>
<text x="69" y="93">9134_D10</text>
<text x="69" y="91.1">9134_D11</text>
<text x="183.3" y="93">HP1_DET</text>
<text x="225.2" y="91.1">TX_CN</text>
<text x="225.2" y="93">CEC_A</text>
<text x="47.7" y="97.6">2</text>
<text x="54.5" y="96">9134_D9</text>
<text x="54.5" y="97.9">9134_D8</text>
<text x="69" y="96.8">9134_D8</text>
<text x="156.6" y="100.6">9134_nRESET</text>
<text x="180.4" y="101.6">9134_nRESET</text>
<text x="194.3" y="101.4">2</text>
<text x="225.2" y="96.8">DSCL1</text>
<text x="225.2" y="98.7">DSDA1</text>
<text x="47.7" y="107.1">2</text>
<text x="54.5" y="107.5">9134_D7</text>
<text x="69" y="106.3">9134_D7</text>
<text x="156.6" y="102.5">9134_INT</text>
<text x="180.4" y="103.7">9134_INT</text>
<text x="194.3" y="103.3">2</text>
<text x="225.2" y="104.4">HP1_DET</text>
<text x="47.7" y="109">2</text>
<text x="47.7" y="110.9">2</text>
<text x="47.7" y="112.8">2</text>
<text x="54.5" y="109.4">9134_D6</text>
<text x="54.5" y="111.3">9134_D5</text>
<text x="54.5" y="113.2">9134_D4</text>
<text x="69" y="110.1">9134_D5</text>
<text x="69" y="112">9134_D4</text>
<text x="69" y="113.9">9134_D3</text>
<text x="69" y="108.2">9134_D6</text>
<text x="154.7" y="112">HDMI_SCL</text>
<text x="154.7" y="113.9">HDMI_SDA</text>
<text x="180.4" y="113">HDMI_SCL</text>
<text x="194.3" y="112.8">2,7</text>
<text x="47.7" y="114.7">2</text>
<text x="47.7" y="116.6">2</text>
<text x="47.7" y="118.5">2</text>
<text x="54.5" y="115.1">9134_D3</text>
<text x="54.5" y="117">9134_D2</text>
<text x="54.5" y="118.9">9134_D1</text>
<text x="69" y="117.7">9134_D1</text>
<text x="69" y="119.6">9134_D0</text>
<text x="69" y="115.8">9134_D2</text>
<text x="180.4" y="114.9">HDMI_SDA</text>
<text x="194.3" y="114.7">2,7</text>
<text x="47.7" y="120.4">2</text>
<text x="54.5" y="120.8">9134_D0</text>
<text x="181.4" y="121.5">Video1_AVCC</text>
<text x="47.7" y="131.8">2</text>
<text x="69" y="131.1">9134_CLK</text>
<text x="223.3" y="129.2">HP1_DET</text>
<text x="47.7" y="133.8">2</text>
<text x="47.7" y="137.6">2</text>
<text x="47.7" y="135.7">2</text>
<text x="54.5" y="132.2">9134_CLK</text>
<text x="54.5" y="134.1">9134_DE</text>
<text x="54.5" y="137.9">9134_VS</text>
<text x="54.5" y="136">9134_HS</text>
<text x="69" y="133">9134_DE</text>
<text x="69" y="134.9">9134_HS</text>
<text x="69" y="136.8">9134_VS</text>
<text x="223.3" y="134.9">DSCL1</text>
<text x="223.3" y="136.8">DSDA1</text>
<text x="47.7" y="143.3">2</text>
<text x="54.5" y="143.7">9134_SPDIF</text>
<text x="69" y="142.5">9134_SPDIF</text>
<text x="47.7" y="147.1">2</text>
<text x="47.7" y="149">2</text>
<text x="54.5" y="147.5">9134_SD3</text>
<text x="54.5" y="149.4">9134_SD2</text>
<text x="69" y="146.3">9134_SD3</text>
<text x="69" y="148.2">9134_SD2</text>
<text x="47.7" y="150.9">2</text>
<text x="47.7" y="152.8">2</text>
<text x="47.7" y="154.7">2</text>
<text x="54.5" y="151.3">9134_SD1</text>
<text x="54.5" y="153.2">9134_SD0</text>
<text x="54.5" y="155.1">9134_WS</text>
<text x="69" y="150.1">9134_SD1</text>
<text x="69" y="152">9134_SD0</text>
<text x="69" y="153.9">9134_WS</text>
<text x="69" y="155.8">9134_SCK</text>
<text x="164.6" y="155.8">9134_MCLK</text>
<text x="47.7" y="156.6">2</text>
<text x="54.5" y="157">9134_SCK</text>
<text x="179.1" y="157">9134_MCLK</text>
<text x="192.4" y="156.6">2</text>
</g>
<g font-size="1.7" fill="#004080">
<text x="96.2" y="61.7">D35</text>
<text x="96.2" y="63.6">D34</text>
<text x="96.2" y="65.6">D33</text>
<text x="107.5" y="65.5" transform="rotate(-90 107.5 65.5)">IOVCC33</text>
<text x="109.4" y="65.5" transform="rotate(-90 109.4 65.5)">IOVCC33</text>
<text x="111.3" y="65.5" transform="rotate(-90 111.3 65.5)">IOVCC33</text>
<text x="113.2" y="65.5" transform="rotate(-90 113.2 65.5)">IOVCC33</text>
<text x="117" y="64.8" transform="rotate(-90 117 64.8)">AVCC33</text>
<text x="120.9" y="64.9" transform="rotate(-90 120.9 64.9)">CVCC18</text>
<text x="122.8" y="64.9" transform="rotate(-90 122.8 64.9)">CVCC18</text>
<text x="124.7" y="64.9" transform="rotate(-90 124.7 64.9)">CVCC18</text>
<text x="126.6" y="64.9" transform="rotate(-90 126.6 64.9)">CVCC18</text>
<text x="128.5" y="64.9" transform="rotate(-90 128.5 64.9)">CVCC18</text>
<text x="132.3" y="64.8" transform="rotate(-90 132.3 64.8)">AVCC18</text>
<text x="134.2" y="64.8" transform="rotate(-90 134.2 64.8)">AVCC18</text>
<text x="138" y="63.8" transform="rotate(-90 138 63.8)">PVCC2</text>
<text x="139.9" y="63.8" transform="rotate(-90 139.9 63.8)">PVCC1</text>
<text x="141.6" y="61.7">TX2+</text>
<text x="142" y="63.6">TX2-</text>
<text x="96.2" y="67.5">D32</text>
<text x="96.2" y="69.4">D31</text>
<text x="96.2" y="71.3">D30</text>
<text x="103.7" y="68" transform="rotate(-90 103.7 68)">DDCPWR5V</text>
<text x="141.6" y="67.5">TX1+</text>
<text x="142" y="69.4">TX1-</text>
<text x="252.5" y="69.4">SHELL1</text>
<text x="252.5" y="71.3">D2+</text>
<text x="252.5" y="67.5">SHELL3</text>
<text x="96.2" y="73.2">D29</text>
<text x="96.2" y="75.1">D28</text>
<text x="96.2" y="77">D27</text>
<text x="141.6" y="73.2">TX0+</text>
<text x="142" y="75.1">TX0-</text>
<text x="252.5" y="73.2">D2 Shield</text>
<text x="252.5" y="75.1">D2-</text>
<text x="252.5" y="77">D1+</text>
<text x="96.2" y="78.9">D26</text>
<text x="96.2" y="80.8">D25</text>
<text x="96.2" y="82.7">D24</text>
<text x="141.3" y="78.9">TXC+</text>
<text x="141.8" y="80.8">TXC-</text>
<text x="252.5" y="78.9">D1 Shield</text>
<text x="252.5" y="80.8">D1-</text>
<text x="252.5" y="82.7">D0+</text>
<text x="96.2" y="84.6">D23</text>
<text x="96.2" y="86.5">D22</text>
<text x="96.2" y="88.4">D21</text>
<text x="141" y="86.5">DSDA</text>
<text x="141.2" y="84.6">DSCL</text>
<text x="252.5" y="84.6">D0 Shield</text>
<text x="252.5" y="86.5">D0-</text>
<text x="252.5" y="88.4">CK+</text>
<text x="96.2" y="90.3">D20</text>
<text x="96.2" y="92.2">D19</text>
<text x="96.2" y="94.1">D18</text>
<text x="140.1" y="90.3">RSVDL</text>
<text x="142.2" y="94.1">HPD</text>
<text x="252.5" y="90.3">CK Shield</text>
<text x="252.5" y="92.2">CK-</text>
<text x="252.5" y="94.1">CE Remote</text>
<text x="96.2" y="96">D17</text>
<text x="96.2" y="97.9">D16</text>
<text x="96.2" y="99.8">D15</text>
<text x="96.2" y="101.7">D14</text>
<text x="139.1" y="101.7">RESET#</text>
<text x="252.5" y="96">NC</text>
<text x="252.5" y="97.9">DDC CLK</text>
<text x="252.5" y="99.8">DDC DATA</text>
<text x="252.5" y="101.7">GND</text>
<text x="96.2" y="103.7">D13</text>
<text x="96.2" y="105.6">D12</text>
<text x="96.2" y="107.5">D11</text>
<text x="252.5" y="107.5">SHELL2</text>
<text x="252.5" y="103.7">+5V</text>
<text x="252.5" y="105.6">HP DET</text>
<text x="96.2" y="109.4">D10</text>
<text x="96.2" y="111.3">D9</text>
<text x="96.2" y="113.2">D8</text>
<text x="141.2" y="113.2">CSCL</text>
<text x="143" y="109.4">INT</text>
<text x="252.5" y="109.4">SHELL4</text>
<text x="96.2" y="115.1">D7</text>
<text x="96.2" y="117">D6</text>
<text x="96.2" y="118.9">D5</text>
<text x="140.7" y="118.9">CI2CA</text>
<text x="141" y="115.1">CSDA</text>
<text x="96.2" y="120.8">D4</text>
<text x="96.2" y="122.7">D3</text>
<text x="96.2" y="124.6">D2</text>
<text x="137.3" y="122.7">EXT_SWG</text>
<text x="96.2" y="126.5">D1</text>
<text x="96.2" y="128.4">D0</text>
<text x="96.2" y="137.9">VSYNC</text>
<text x="96.2" y="136">HSYNC</text>
<text x="96.2" y="134.1">DE</text>
<text x="96.2" y="132.2">IDCK</text>
<text x="96.2" y="143.7">SPDIF</text>
<text x="142.4" y="141.8">DR3</text>
<text x="142.6" y="139.8">DL3</text>
<text x="142.6" y="143.7">DL2</text>
<text x="96.2" y="149.4">SD2</text>
<text x="96.2" y="147.5">SD3</text>
<text x="142.4" y="145.6">DR2</text>
<text x="142.4" y="149.4">DR1</text>
<text x="142.6" y="147.5">DL1</text>
<text x="96.2" y="155.1">WS</text>
<text x="96.2" y="153.2">SD0</text>
<text x="96.2" y="151.3">SD1</text>
<text x="141.2" y="155.1">DCLK</text>
<text x="142.4" y="153.2">DR0</text>
<text x="142.6" y="151.3">DL0</text>
<text x="96.2" y="157">SCK</text>
<text x="109.4" y="159.1" transform="rotate(-90 109.4 159.1)">AGND</text>
<text x="111.3" y="159.1" transform="rotate(-90 111.3 159.1)">AGND</text>
<text x="113.2" y="159.1" transform="rotate(-90 113.2 159.1)">AGND</text>
<text x="115.1" y="159.1" transform="rotate(-90 115.1 159.1)">AGND</text>
<text x="117" y="159.1" transform="rotate(-90 117 159.1)">AGND</text>
<text x="126.6" y="159.1" transform="rotate(-90 126.6 159.1)">GND</text>
<text x="128.5" y="159.1" transform="rotate(-90 128.5 159.1)">GND</text>
<text x="130.4" y="159.1" transform="rotate(-90 130.4 159.1)">GND</text>
<text x="132.3" y="159.1" transform="rotate(-90 132.3 159.1)">GND</text>
<text x="134.2" y="159.1" transform="rotate(-90 134.2 159.1)">GND</text>
<text x="141" y="157">MCLK</text>
</g>
<g font-size="1.4">
<text x="30.5" y="1.4">5</text>
<text x="87.7" y="1.4">4</text>
<text x="144.8" y="1.4">3</text>
<text x="202" y="1.4">2</text>
<text x="259.1" y="1.4">1</text>
<text x=".5" y="28.9">D</text>
<text x="288.2" y="28.9">D</text>
<text x=".5" y="80.3">C</text>
<text x="288.2" y="80.3">C</text>
<text x=".5" y="131.7">B</text>
<text x="288.2" y="131.7">B</text>
<text x=".5" y="183.2">A</text>
<text x="288.2" y="183.2">A</text>
<text x="30.5" y="209.1">5</text>
<text x="87.7" y="209.1">4</text>
<text x="144.8" y="209.1">3</text>
<text x="202" y="209.1">2</text>
<text x="259.1" y="209.1">1</text>
</g>
</svg>
